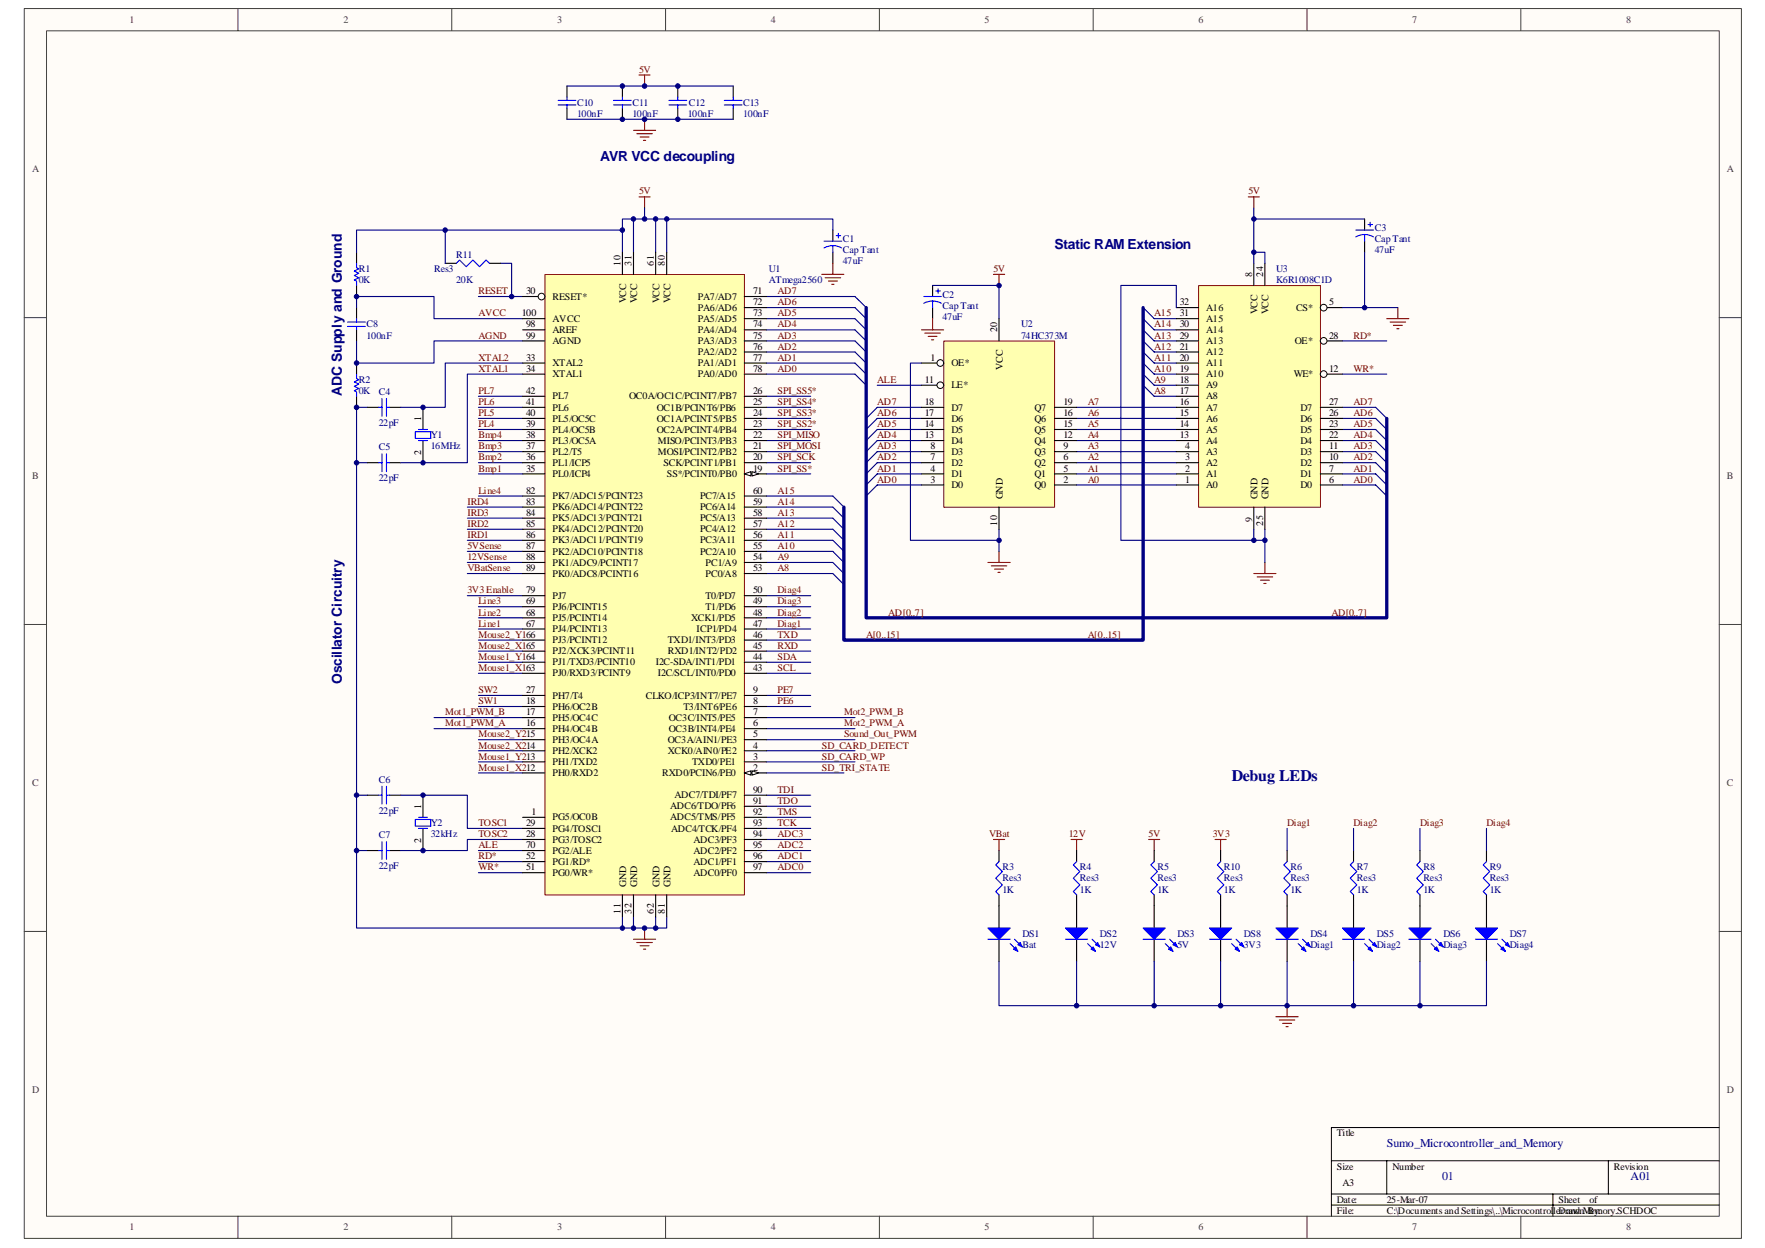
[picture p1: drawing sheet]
<svg xmlns="http://www.w3.org/2000/svg" width="297mm" height="210mm" viewBox="0 0 297 210" stroke-linecap="round" stroke-linejoin="round" font-family="sans-serif">
<path d="M4.1 1.5h289v206.9h-289z" fill="#fffcf8"/>
<path d="M4.1 1.4h289v207h-289z" fill="none" stroke="#404040" stroke-width=".17"/>
<path d="M7.8 5.2h281.5v199.4h-281.5z" fill="#fffcf8"/>
<g fill="none" stroke="#404040" stroke-width=".17">
<path d="M7.8 5.2h281.5v199.4h-281.5zM40 1.4v3.8M76 1.4v3.8M112 1.4v3.8M148 1.4v3.8M184 1.4v3.8M220 1.4v3.8M255.9 1.4v3.8M4.1 53.4h3.7M289.3 53.4h3.7M4.1 105.1h3.7M289.3 105.1h3.7"/>
<path d="M4.1 156.7h3.7M289.3 156.7h3.7M40 204.6v3.8M76 204.6v3.8M112 204.6v3.8M148 204.6v3.8M184 204.6v3.8M220 204.6v3.8M255.9 204.6v3.8"/>
</g>
<path d="M224.1 195.3h65.2M233.4 195.3v5.6M270.7 195.3v5.6M289.3 189.7h-65.2v14.9M224.1 200.9h65.2M224.1 202.8h65.2M261.3 200.9v3.7" fill="none" stroke="#000" stroke-width=".17"/>
<g fill="none" stroke="#000080" stroke-width=".19">
<path d="M129 49.9h14.9l1.9 1.9M129 51.8h14.9l1.9 1.8M129 53.6h14.9l1.9 1.9M129 55.5h14.9l1.9 1.9M129 57.4h14.9l1.9 1.8M129 59.2h14.9l1.9 1.9M192.4 51.8l1.8 1.8h3.8M192.4 53.6l1.8 1.9h3.8M192.4 55.5l1.8 1.9h3.8M192.4 57.4l1.8 1.8h3.8M192.4 59.2l1.8 1.9h3.8M129 61.1h14.9l1.9 1.8"/>
<path d="M129 62.9h14.9l1.9 1.9M147.6 64.8h7.5M155.1 68.5h-7.5l-1.8 1.9M155.1 70.4h-7.5l-1.8 1.9M155.1 72.3h-7.5l-1.8 1.8M155.1 74.1h-7.5l-1.8 1.9M155.1 76h-7.5l-1.8 1.9M155.1 77.9h-7.5l-1.8 1.8M155.1 79.7h-7.5l-1.8 1.9M181.2 68.5h16.8M181.2 70.4h16.8M181.2 72.3h16.8"/>
<path d="M181.2 74.1h16.8M181.2 76h16.8M181.2 77.9h16.8M181.2 79.7h16.8M192.4 61.1l1.8 1.8h3.8M192.4 62.9l1.8 1.9h3.8M192.4 64.8l1.8 1.9h3.8M225.9 62.9h7.5M225.9 68.5h5.6l1.9 1.9M225.9 70.4h5.6l1.9 1.9M225.9 72.3h5.6l1.9 1.8M225.9 74.1h5.6l1.9 1.9"/>
<path d="M225.9 76h5.6l1.9 1.9M225.9 77.9h5.6l1.9 1.8M225.9 79.7h5.6l1.9 1.9M129 83.5h11.2l1.8 1.8M129 85.3h11.2l1.8 1.9M129 87.2h11.2l1.8 1.8M129 89h11.2l1.8 1.9M129 90.9h11.2l1.8 1.9M129 92.8h11.2l1.8 1.8M129 94.6h11.2l1.8 1.9M129 96.5h11.2l1.8 1.9M155.1 81.6h-7.5l-1.8 1.9"/>
<path d="M168.1 89v3.8M181.2 81.6h16.8M212.9 89v5.6M225.9 81.6h5.6l1.9 1.9M80.5 146.8h7.5M80.5 143.1h7.5"/>
</g>
<path d="M145.8 51.8v52.1h87.6v-33.5M192.4 51.8v55.9h-50.4v-22.4" fill="none" stroke="#000080" stroke-width=".56"/>
<g fill="none" stroke="#800000" stroke-width=".19">
<path d="M107.5 33.1h1.9M108.5 33.1v1.9M210.1 33.1h1.8M211 33.1v1.9M167.2 46.2h1.9M168.1 46.2v1.8M166.3 94.6h3.7M166.8 95.2h2.6M167.4 95.8h1.5M168 96.3h.3M168.1 92.8v1.8M211 96.5h3.7"/>
<path d="M211.6 97.1h2.6M212.1 97.6h1.5M212.7 98.2h.4M212.9 94.6v1.9M106.6 158h3.7M107.2 158.6h2.6M107.7 159.1h1.5M108.3 159.7h.4M108.5 156.1v1.9"/>
</g>
<path d="M158.9 57.4h18.6v27.9h-18.6z" fill="#ffffb0"/>
<path d="M158.8 57.4h18.7v27.9h-18.7z" fill="none" stroke="#800000" stroke-width=".17"/>
<g fill="none" stroke="#000" stroke-width=".19">
<path d="M168.1 53.6v3.8M155.1 68.5h3.7M155.1 70.4h3.7M155.1 72.3h3.7M155.1 74.1h3.7M155.1 76h3.7M155.1 77.9h3.7M155.1 79.7h3.7M155.1 64.8h3.7M177.5 68.5h3.7M177.5 70.4h3.7M177.5 72.3h3.7"/>
<path d="M177.5 74.1h3.7M177.5 76h3.7M177.5 77.9h3.7M177.5 79.7h3.7M155.1 81.6h3.7M168.1 85.3v3.7M177.5 81.6h3.7"/>
</g>
<circle cx="158.3" cy="64.8" r=".56" fill="#fffcf8" stroke="#000" stroke-width=".17"/>
<path d="M155.1 61.1h3.7" fill="none" stroke="#000" stroke-width=".19"/>
<circle cx="158.3" cy="61.1" r=".56" fill="#fffcf8" stroke="#000" stroke-width=".17"/>
<g fill="none" stroke="#000080" stroke-width=".19">
<path d="M211 35v1.9h18.7M80.5 49.9h7.5M156.9 48h11.2v5.6M129 66.7h7.4M129 68.5h7.4M129 70.4h7.4M129 72.3h7.4M129 74.1h7.4M129 76h7.4M129 77.9h7.4M129 79.7h7.4M129 111.4h7.4"/>
<path d="M129 113.3h7.4M129 109.6h7.4M129 107.7h7.4M129 117h7.4M129 118.9h7.4M129 105.8h7.4M129 103.9h7.4M129 102.1h7.4M129 100.2h7.4M129 133.8h7.4M129 135.7h7.4M129 137.5h7.4"/>
<path d="M129 139.4h7.4M129 120.7h14.9M129 122.6h14.9M129 141.2h7.4M129 143.1h7.4M129 145h7.4M129 146.8h7.4"/>
</g>
<path d="M140.2 38.7v1.9M229.7 36.9v1.8M140.2 42.4v1.9M156.9 48v1.9M156.9 51.8v1.8M229.7 40.6v1.8" fill="none" stroke="#000" stroke-width=".19"/>
<g fill="none" stroke="#00f" stroke-width=".19">
<path d="M140.7 39.6h.8M141.1 39.3v.7M228.2 38.7h3M229.7 39.5l.7 .1 .7 .3M229.7 39.5l-.8 .1-.7 .3M229.7 39.5v1.1M230.2 37.8h.8M230.6 37.4v.7M138.7 40.6h3M140.2 41.3l.7 .1 .7 .3M140.2 41.3l-.8 .1-.7 .3M140.2 41.3v1.1"/>
<path d="M155.5 49.9h2.9M156.9 50.7h.8l.7 .3M156.9 50.7h-.7l-.7 .3M156.9 50.7v1.1M157.5 49h.8M157.9 48.6v.7"/>
</g>
<g fill="none" stroke="#800000" stroke-width=".19">
<path d="M138.3 46.2h3.7M138.9 46.7h2.6M139.4 47.3h1.5M140 47.8h.4M140.2 44.3v1.9M155.1 55.5h3.7M155.6 56h2.7M156.2 56.6h1.5M156.8 57.2h.3M156.9 53.6v1.9M233.4 53.6h3.7M234 54.2h2.6"/>
<path d="M234.5 54.7h1.5M235.1 55.3h.3M235.2 51.8v1.8"/>
</g>
<path d="M201.7 48.1h20.5v37.2h-20.5z" fill="#ffffb0"/>
<path d="M201.7 48h20.5v37.3h-20.5z" fill="none" stroke="#800000" stroke-width=".17"/>
<g fill="none" stroke="#000" stroke-width=".19">
<path d="M198 53.6h3.7M198 55.5h3.7M198 57.4h3.7M198 59.2h3.7M211 44.3v3.7M212.9 44.3v3.7M222.2 51.8h3.7M198 68.5h3.7M198 70.4h3.7M198 72.3h3.7M198 74.1h3.7M198 76h3.7"/>
<path d="M198 77.9h3.7M198 79.7h3.7M198 61.1h3.7M198 62.9h3.7M198 64.8h3.7M198 66.7h3.7M222.2 68.5h3.7M222.2 70.4h3.7M222.2 72.3h3.7M222.2 74.1h3.7M222.2 76h3.7M222.2 77.9h3.7"/>
<path d="M222.2 79.7h3.7M198 81.6h3.7M211 85.3v3.7M212.9 85.3v3.7M222.2 81.6h3.7"/>
</g>
<circle cx="222.8" cy="51.8" r=".56" fill="#fffcf8" stroke="#000" stroke-width=".17"/>
<path d="M222.2 62.9h3.7" fill="none" stroke="#000" stroke-width=".19"/>
<circle cx="222.8" cy="62.9" r=".56" fill="#fffcf8" stroke="#000" stroke-width=".17"/>
<path d="M222.2 57.4h3.7" fill="none" stroke="#000" stroke-width=".19"/>
<circle cx="222.8" cy="57.4" r=".56" fill="#fffcf8" stroke="#000" stroke-width=".17"/>
<g fill="none" stroke="#000" stroke-width=".19">
<path d="M95.4 14.5v1.8M95.4 18.2v1.9M104.8 14.5v1.8M104.8 18.2v1.9M114.1 14.5v1.8M114.1 18.2v1.9M123.4 14.5v1.8M123.4 18.2v1.9M60 42.4v1.9M60 48v1.9M60 51.8v1.8M60 55.5v1.9"/>
<path d="M74.9 44.3h1.9M82.4 44.3h1.8M198 51.8h3.7M60 61.1v1.8M60 66.7v1.8M61.9 68.5h1.8M61.9 77.9h1.8M65.6 68.5h1.9M65.6 77.9h1.9M71.2 68.5v3.8M71.2 74.1v3.8M61.9 133.8h1.8"/>
<path d="M65.6 133.8h1.9M71.2 133.8v3.7M71.2 139.4v3.7M61.9 143.1h1.8M65.6 143.1h1.9M168.1 143.1v1.9M168.1 150.6v5.5M168.1 158v3.8M181.2 143.1v1.9M181.2 150.6v5.5M181.2 158v3.8M194.2 143.1v1.9"/>
<path d="M194.2 150.6v5.5M194.2 158v3.8M205.4 143.1v1.9M205.4 150.6v5.5M205.4 158v3.8M216.6 143.1v1.9M216.6 150.6v5.5M216.6 158v3.8M227.8 143.1v1.9M227.8 150.6v5.5M227.8 158v3.8M239 143.1v1.9"/>
<path d="M239 150.6v5.5M239 158v3.8M250.2 143.1v1.9M250.2 150.6v5.5M250.2 158v3.8"/>
</g>
<g fill="none" stroke="#000080" stroke-width=".19">
<path d="M95.4 14.5h28M74.9 38.7v5.6M95.4 20.1h28M104.8 38.7h-44.8v3.7M106.6 36.9v5.5M108.5 35v1.9M110.3 36.9v5.5M112.2 36.9v5.5M140.2 38.7v-1.8h-35.4v5.5M211 36.9v7.4M60 51.8v-1.9h13v3.7h15M60 57.4v3.7h13v-3.7h15"/>
<path d="M84.2 44.3h1.9v5.6M198 51.8v-3.8h-9.4v42.9h24.3M211 42.4h1.9v1.9M225.9 57.4h7.5M225.9 51.8h3.8M229.7 42.4v9.4h5.5M60 77.9v55.9M61.9 68.5h-1.9v9.4h1.9M80.5 66.7h7.5M80.5 68.5h7.5M80.5 70.4h7.5M80.5 72.3h7.5"/>
<path d="M80.5 74.1h7.5M80.5 76h7.5M80.5 77.9h7.5M80.5 79.7h7.5M88 61.1h-13.1v7.4h-7.4M88 62.9h-9.3v15h-11.2M155.1 61.1h-1.9v29.8h14.9M78.7 96.5h9.3M78.7 94.6h9.3M78.7 92.8h9.3M78.7 90.9h9.3M78.7 89h9.3"/>
<path d="M78.7 87.2h9.3M78.7 85.3h9.3M80.5 83.5h7.5M211 89v1.9M78.7 100.2h9.3M80.5 102.1h7.5M80.5 103.9h7.5M80.5 105.8h7.5M80.5 107.7h7.5M80.5 109.6h7.5M80.5 111.4h7.5M80.5 113.3h7.5"/>
<path d="M80.5 117h7.5M80.5 118.9h7.5M61.9 133.8h-1.9v9.3h1.9M67.5 133.8h11.2v5.6h9.3M73 120.7h15M73 122.6h15M80.5 124.5h7.5M80.5 126.3h7.5M80.5 128.2h7.5M80.5 130h7.5M129 124.5h14.9M129 126.3h14.9"/>
<path d="M129 128.2h14.9M129 130h13M216.6 139.4v3.7M227.8 139.4v3.7M239 139.4v3.7M250.2 139.4v3.7M60 143.1v13h44.8M80.5 145h7.5M88 141.2h-9.3v1.9h-11.2M104.8 154.3v1.8h7.4v-1.8M106.6 154.3v1.8M110.3 154.3v1.8"/>
<path d="M168.1 161.8v7.4h82.1v-7.4M181.2 161.8v7.4M194.2 161.8v7.4M205.4 161.8v7.4M216.6 161.8v7.4M227.8 161.8v7.4M239 161.8v7.4"/>
</g>
<g fill="none" stroke="#00f" stroke-width=".19">
<path d="M93.9 16.9h3M93.9 17.7h3M95.4 16.3v.6M95.4 17.7v.5M103.2 16.9h3M103.2 17.7h3M104.8 16.3v.6M104.8 17.7v.5M112.6 16.9h3M112.6 17.7h3M114.1 16.3v.6M114.1 17.7v.5"/>
<path d="M121.9 16.9h3M121.9 17.7h3M123.4 16.3v.6M123.4 17.7v.5M58.5 54.9h3M58.5 54.2h3M60 44.3v.7l.4 .2-.8 .4 .8 .4-.8 .4 .8 .3-.8 .4 .4 .2v.7M60 53.6v.6M60 54.9v.6M76.8 44.3l.5-.5 1.2 1.1 1.1-1.1 1.1 1.1 1.1-1.1 .6 .5M60 62.9v.8l.4 .2-.8 .4 .8 .3-.8 .4 .8 .4-.8 .3 .4 .2v.8M63.7 68.5h.6"/>
<path d="M63.7 77.9h.6M64.3 67.1v2.9M64.3 76.4v3M65 67.1v2.9M65 76.4v3M65 68.5h.6M65 77.9h.6M69.9 72.6h2.6v1.2h-2.6zM70.4 74.1h1.5M70.4 72.3h1.5M63.7 133.8h.6M64.3 132.3v3"/>
<path d="M65 132.3v3M65 133.8h.6M69.9 137.9h2.6v1.1h-2.6zM70.4 139.4h1.5M70.4 137.5h1.5M63.7 143.1h.6M64.3 141.6v3M65 141.6v3M65 143.1h.6M166.3 158h3.7M168.1 145l-.5 .5 1.1 1.1-1.1 1.2 1.1 1.1-1.1 1.1 .5 .6M170 158.8l1.3 1.3"/>
<path d="M170.7 158l1.3 1.3M179.3 158h3.7M181.2 145l-.6 .5 1.1 1.1-1.1 1.2 1.1 1.1-1.1 1.1 .6 .6M183 158.8l1.4 1.3M183.8 158l1.3 1.3M192.4 158h3.7M194.2 145l-.5 .5 1.1 1.1-1.1 1.2 1.1 1.1-1.1 1.1 .5 .6M196.1 158.8l1.3 1.3M196.8 158l1.4 1.3M203.6 158h3.7M205.4 145l-.5 .5 1.1 1.1-1.1 1.2 1.1 1.1-1.1 1.1 .5 .6M207.3 158.8l1.3 1.3"/>
<path d="M208 158l1.3 1.3M214.7 158h3.8M216.6 145l-.6 .5 1.2 1.1-1.2 1.2 1.2 1.1-1.2 1.1 .6 .6M218.5 158.8l1.3 1.3M219.2 158l1.3 1.3M225.9 158h3.8M227.8 145l-.6 .5 1.1 1.1-1.1 1.2 1.1 1.1-1.1 1.1 .6 .6M229.7 158.8l1.3 1.3M230.4 158l1.3 1.3M237.1 158h3.8M239 145l-.6 .5 1.1 1.1-1.1 1.2 1.1 1.1-1.1 1.1 .6 .6M240.9 158.8l1.2 1.3"/>
<path d="M241.6 158l1.3 1.3M248.3 158h3.7M250.2 145l-.6 .5 1.1 1.1-1.1 1.2 1.1 1.1-1.1 1.1 .6 .6M252 158.8l1.3 1.3M252.8 158l1.3 1.3"/>
</g>
<g fill="#00f" stroke="#00f" stroke-width=".19">
<path d="M166.3 156.1h3.7l-1.9 1.9z"/>
<path d="M170.9 159.3l.4 .8-.7-.4z"/>
<path d="M171.7 158.6l.3 .7-.7-.3z"/>
<path d="M179.3 156.1h3.7l-1.8 1.9z"/>
<path d="M184 159.3l.4 .8-.8-.4z"/>
<path d="M184.7 158.6l.4 .7-.7-.3z"/>
<path d="M192.4 156.1h3.7l-1.9 1.9z"/>
<path d="M196.7 159.7l.3-.4 .4 .8z"/>
<path d="M197.8 158.6l.4 .7-.8-.3z"/>
<path d="M214.7 156.1h3.8l-1.9 1.9z"/>
<path d="M219 159.7l.4-.4 .4 .8z"/>
<path d="M219.8 159l.4-.4 .3 .7z"/>
<path d="M225.9 156.1h3.8l-1.9 1.9z"/>
<path d="M230.6 159.3l.4 .8-.8-.4z"/>
<path d="M231.3 158.6l.4 .7-.7-.3z"/>
<path d="M237.1 156.1h3.8l-1.9 1.9z"/>
<path d="M241.8 159.3l.3 .8-.7-.4z"/>
<path d="M242.1 159l.4-.4 .4 .7z"/>
<path d="M248.3 156.1h3.7l-1.8 1.9z"/>
<path d="M253 159.3l.3 .8-.7-.4z"/>
<path d="M253.7 158.6l.4 .7-.8-.3z"/>
<path d="M203.6 156.1h3.7l-1.9 1.9z"/>
<path d="M208.2 159.3l.4 .8-.7-.4z"/>
<path d="M209 158.6l.3 .7-.7-.3z"/>
</g>
<g fill="none" stroke="#800000" stroke-width=".19">
<path d="M107.5 12.6h1.9M108.5 12.6v1.9M106.6 21.9h3.7M107.2 22.5h2.6M107.7 23.1h1.5M108.3 23.6h.4M108.5 20.1v1.8M167.2 141.2h1.9M168.1 141.2v1.9M180.3 141.2h1.8M181.2 141.2v1.9M193.3 141.2h1.9"/>
<path d="M194.2 141.2v1.9M204.5 141.2h1.9M205.4 141.2v1.9M214.7 171.1h3.8M215.3 171.6h2.6M215.9 172.2h1.5M216.4 172.7h.4M216.6 169.2v1.9"/>
</g>
<path d="M91.7 46.2h33.6v104.4h-33.6z" fill="#ffffb0"/>
<path d="M91.7 46.2h33.6v104.4h-33.6z" fill="none" stroke="#800000" stroke-width=".17"/>
<path d="M125.3 79.7h3.7M88 139.4h3.7M88 137.5h3.7M88 146.8h3.7M88 145h3.7M88 143.1h3.7M88 141.2h3.7" fill="none" stroke="#000" stroke-width=".19"/>
<g fill="#fffcf8" stroke="#000" stroke-width=".17">
<path d="M125.3 79.7l1.1-.3v.7z"/>
<path d="M126.6 79.4l1.1 .3-1.1 .4z"/>
</g>
<path d="M88 49.9h3.7M125.3 77.9h3.7M125.3 76h3.7M125.3 74.1h3.7M125.3 72.3h3.7M125.3 70.4h3.7M125.3 68.5h3.7M125.3 66.7h3.7" fill="none" stroke="#000" stroke-width=".19"/>
<circle cx="91.1" cy="49.9" r=".56" fill="#fffcf8" stroke="#000" stroke-width=".17"/>
<g fill="none" stroke="#000" stroke-width=".19">
<path d="M88 53.6h3.7M88 55.5h3.7M88 57.4h3.7M104.8 42.4v3.8M106.6 42.4v3.8M110.3 42.4v3.8M112.2 42.4v3.8M125.3 49.9h3.7M125.3 51.8h3.7M125.3 53.6h3.7M125.3 55.5h3.7M125.3 57.4h3.7"/>
<path d="M125.3 59.2h3.7M88 61.1h3.7M88 62.9h3.7M125.3 61.1h3.7M125.3 62.9h3.7M125.3 96.5h3.7M125.3 94.6h3.7M125.3 92.8h3.7M125.3 90.9h3.7M125.3 89h3.7M125.3 87.2h3.7M125.3 85.3h3.7"/>
<path d="M125.3 83.5h3.7M125.3 113.3h3.7M125.3 111.4h3.7M125.3 109.6h3.7M125.3 107.7h3.7M125.3 105.8h3.7M125.3 103.9h3.7M125.3 102.1h3.7M125.3 100.2h3.7M125.3 130h3.7M104.8 150.6v3.7M106.6 150.6v3.7"/>
<path d="M110.3 150.6v3.7M112.2 150.6v3.7"/>
</g>
<g fill="#fffcf8" stroke="#000" stroke-width=".17">
<path d="M125.3 130l1.1-.3v.7z"/>
<path d="M126.6 129.7l1.1 .3-1.1 .4z"/>
</g>
<g fill="none" stroke="#000" stroke-width=".19">
<path d="M88 79.7h3.7M88 77.9h3.7M88 76h3.7M88 74.1h3.7M88 72.3h3.7M88 70.4h3.7M88 68.5h3.7M88 66.7h3.7M88 96.5h3.7M88 94.6h3.7M88 92.8h3.7M88 90.9h3.7"/>
<path d="M88 89h3.7M88 87.2h3.7M88 85.3h3.7M88 83.5h3.7M88 118.9h3.7M88 117h3.7M88 113.3h3.7M88 111.4h3.7M88 109.6h3.7M88 107.7h3.7M88 105.8h3.7M88 103.9h3.7"/>
<path d="M88 102.1h3.7M88 100.2h3.7M125.3 118.9h3.7M125.3 117h3.7M88 128.2h3.7M88 126.3h3.7M88 124.5h3.7M88 122.6h3.7M88 120.7h3.7M88 130h3.7M125.3 128.2h3.7M125.3 126.3h3.7"/>
<path d="M125.3 124.5h3.7M125.3 122.6h3.7M125.3 120.7h3.7M125.3 139.4h3.7M125.3 137.5h3.7M125.3 135.7h3.7M125.3 133.8h3.7M125.3 146.8h3.7M125.3 145h3.7M125.3 143.1h3.7M125.3 141.2h3.7"/>
</g>
<g fill="#000080" stroke="#000080" stroke-width=".17">
<circle cx="60" cy="143.1" r=".38"/>
<circle cx="60" cy="133.8" r=".38"/>
<circle cx="60" cy="77.9" r=".38"/>
<circle cx="60" cy="68.5" r=".38"/>
<circle cx="60" cy="61.1" r=".38"/>
<circle cx="60" cy="49.9" r=".38"/>
<circle cx="71.2" cy="143.1" r=".38"/>
<circle cx="71.2" cy="133.8" r=".37"/>
<circle cx="71.2" cy="77.9" r=".37"/>
<circle cx="71.2" cy="68.5" r=".38"/>
<circle cx="74.9" cy="38.7" r=".37"/>
<circle cx="86.1" cy="49.9" r=".38"/>
<circle cx="104.7" cy="156.2" r=".37"/>
<circle cx="104.7" cy="38.7" r=".37"/>
<circle cx="104.7" cy="20.1" r=".37"/>
<circle cx="104.7" cy="14.5" r=".37"/>
<circle cx="106.6" cy="156.2" r=".37"/>
<circle cx="106.6" cy="36.8" r=".37"/>
<circle cx="108.5" cy="156.2" r=".38"/>
<circle cx="108.5" cy="36.8" r=".38"/>
<circle cx="108.5" cy="20.1" r=".38"/>
<circle cx="108.5" cy="14.5" r=".38"/>
<circle cx="110.3" cy="156.2" r=".38"/>
<circle cx="110.3" cy="36.8" r=".38"/>
<circle cx="112.2" cy="36.8" r=".38"/>
<circle cx="114.1" cy="20.1" r=".38"/>
<circle cx="114.1" cy="14.5" r=".38"/>
<circle cx="168.1" cy="90.9" r=".38"/>
<circle cx="168.1" cy="48" r=".37"/>
<circle cx="181.2" cy="169.2" r=".38"/>
<circle cx="194.2" cy="169.2" r=".37"/>
<circle cx="205.4" cy="169.2" r=".38"/>
<circle cx="211" cy="90.9" r=".38"/>
<circle cx="211" cy="42.4" r=".38"/>
<circle cx="211" cy="36.8" r=".37"/>
<circle cx="212.9" cy="90.9" r=".38"/>
<circle cx="216.6" cy="169.2" r=".37"/>
<circle cx="227.8" cy="169.2" r=".38"/>
<circle cx="229.7" cy="51.8" r=".38"/>
<circle cx="239" cy="169.2" r=".38"/>
</g>
<text font-size="2.7" fill="#000080" x="207.3" y="131.4">Debug LEDs</text>
<g font-size="2.3" fill="#000080">
<text x="101" y="27">AVR VCC decoupling</text>
<text x="177.5" y="41.9">Static RAM Extension</text>
<text x="57.5" y="66.7" transform="rotate(-90 57.5 66.7)">ADC Supply and Ground</text>
<text x="57.5" y="115.1" transform="rotate(-90 57.5 115.1)">Oscillator Circuitry</text>
</g>
<g font-size="2" fill="#000080">
<text x="233.4" y="193">Sumo_Microcontroller_and_Memory</text>
<text x="242.7" y="198.6">01</text>
<text x="274.4" y="198.6">A01</text>
</g>
<g font-size="1.7" fill="#404040">
<text x="21.8" y="3.8">1</text>
<text x="57.8" y="3.8">2</text>
<text x="93.8" y="3.8">3</text>
<text x="129.7" y="3.8">4</text>
<text x="165.7" y="3.8">5</text>
<text x="201.7" y="3.8">6</text>
<text x="237.7" y="3.8">7</text>
<text x="273.7" y="3.8">8</text>
<text x="5.4" y="29">A</text>
<text x="290.6" y="29">A</text>
<text x="5.4" y="80.6">B</text>
<text x="290.6" y="80.6">B</text>
<text x="5.4" y="132.3">C</text>
<text x="290.6" y="132.3">C</text>
<text x="5.4" y="183.9">D</text>
<text x="290.6" y="183.9">D</text>
<text x="21.8" y="207">1</text>
<text x="57.8" y="207">2</text>
<text x="93.8" y="207">3</text>
<text x="129.7" y="207">4</text>
<text x="165.7" y="207">5</text>
<text x="201.7" y="207">6</text>
<text x="237.7" y="207">7</text>
<text x="273.7" y="207">8</text>
</g>
<g font-size="1.7" fill="#000080">
<text x="97.1" y="17.8">C10</text>
<text x="106.4" y="17.8">C11</text>
<text x="115.9" y="17.8">C12</text>
<text x="125.1" y="17.8">C13</text>
<text x="97.1" y="19.7">100nF</text>
<text x="106.4" y="19.7">100nF</text>
<text x="115.8" y="19.7">100nF</text>
<text x="125.1" y="19.7">100nF</text>
<text x="141.9" y="40.7">C1</text>
<text x="231.3" y="38.9">C3</text>
<text x="231.3" y="40.7">Cap Tant</text>
<text x="60.4" y="45.8">R1</text>
<text x="60.4" y="47.6">0K</text>
<text x="73.1" y="45.8">Res3</text>
<text x="76.8" y="47.6">20K</text>
<text x="76.8" y="43.3">R11</text>
<text x="129.4" y="45.8">U1</text>
<text x="129.4" y="47.6">ATmega2560</text>
<text x="141.9" y="44.5">47uF</text>
<text x="141.9" y="42.6">Cap Tant</text>
<text x="214.8" y="45.8">U3</text>
<text x="214.8" y="47.6">K6R1008C1D</text>
<text x="231.3" y="42.6">47uF</text>
<text x="158.6" y="53.8">47uF</text>
<text x="158.6" y="50.1">C2</text>
<text x="158.6" y="51.9">Cap Tant</text>
<text x="61.7" y="55.1">C8</text>
<text x="61.7" y="57">100nF</text>
<text x="171.9" y="55.1">U2</text>
<text x="171.9" y="57">74HC373M</text>
<text x="60.4" y="64.4">R2</text>
<text x="60.4" y="66.3">0K</text>
<text x="63.8" y="66.5">C4</text>
<text x="63.8" y="71.7">22pF</text>
<text x="63.8" y="75.8">C5</text>
<text x="72.5" y="73.7">Y1</text>
<text x="72.5" y="75.6">16MHz</text>
<text x="63.8" y="81">22pF</text>
<text x="63.8" y="131.7">C6</text>
<text x="63.8" y="136.9">22pF</text>
<text x="63.8" y="141">C7</text>
<text x="72.5" y="139">Y2</text>
<text x="72.5" y="140.8">32kHz</text>
<text x="63.8" y="146.3">22pF</text>
<text x="168.7" y="146.5">R3</text>
<text x="168.7" y="148.3">Res3</text>
<text x="181.8" y="146.5">R4</text>
<text x="181.8" y="148.3">Res3</text>
<text x="194.8" y="146.5">R5</text>
<text x="194.8" y="148.3">Res3</text>
<text x="206" y="146.5">R10</text>
<text x="206" y="148.3">Res3</text>
<text x="217.2" y="146.5">R6</text>
<text x="217.2" y="148.3">Res3</text>
<text x="228.4" y="146.5">R7</text>
<text x="228.4" y="148.3">Res3</text>
<text x="239.5" y="146.5">R8</text>
<text x="239.5" y="148.3">Res3</text>
<text x="250.7" y="146.5">R9</text>
<text x="250.7" y="148.3">Res3</text>
<text x="168.7" y="150.2">1K</text>
<text x="181.8" y="150.2">1K</text>
<text x="194.8" y="150.2">1K</text>
<text x="206" y="150.2">1K</text>
<text x="217.2" y="150.2">1K</text>
<text x="228.4" y="150.2">1K</text>
<text x="239.5" y="150.2">1K</text>
<text x="250.7" y="150.2">1K</text>
<text x="172.1" y="157.6">DS1</text>
<text x="172.1" y="159.5">Bat</text>
<text x="185.1" y="157.6">DS2</text>
<text x="185.1" y="159.5">12V</text>
<text x="198.2" y="157.6">DS3</text>
<text x="198.2" y="159.5">5V</text>
<text x="209.4" y="157.6">DS8</text>
<text x="209.4" y="159.5">3V3</text>
<text x="220.5" y="157.6">DS4</text>
<text x="220.5" y="159.5">Diag1</text>
<text x="231.7" y="157.6">DS5</text>
<text x="231.7" y="159.5">Diag2</text>
<text x="242.9" y="157.6">DS6</text>
<text x="242.9" y="159.5">Diag3</text>
<text x="254.1" y="157.6">DS7</text>
<text x="254.1" y="159.5">Diag4</text>
</g>
<g font-size="1.7" fill="#800000">
<text x="107.5" y="12.2">5V</text>
<text x="107.5" y="32.7">5V</text>
<text x="210.1" y="32.7">5V</text>
<text x="167.2" y="45.8">5V</text>
<text x="80.5" y="53.2">AVCC</text>
<text x="80.5" y="49.5">RESET</text>
<text x="130.8" y="49.5">AD7</text>
<text x="130.8" y="51.4">AD6</text>
<text x="130.8" y="53.2">AD5</text>
<text x="194.2" y="53.2">A15</text>
<text x="80.5" y="57">AGND</text>
<text x="130.8" y="55.1">AD4</text>
<text x="130.8" y="57">AD3</text>
<text x="130.8" y="58.8">AD2</text>
<text x="194.2" y="55.1">A14</text>
<text x="194.2" y="57">A13</text>
<text x="194.2" y="58.8">A12</text>
<text x="227.8" y="57">RD*</text>
<text x="80.5" y="60.7">XTAL2</text>
<text x="80.5" y="62.5">XTAL1</text>
<text x="130.8" y="60.7">AD1</text>
<text x="130.8" y="62.5">AD0</text>
<text x="147.6" y="64.4">ALE</text>
<text x="194.2" y="60.7">A11</text>
<text x="194.2" y="62.5">A10</text>
<text x="194.2" y="64.4">A9</text>
<text x="227.8" y="62.5">WR*</text>
<text x="80.5" y="66.3">PL7</text>
<text x="80.5" y="68.1">PL6</text>
<text x="80.5" y="70">PL5</text>
<text x="80.5" y="71.9">PL4</text>
<text x="130.8" y="66.3">SPI_SS5*</text>
<text x="130.8" y="68.1">SPI_SS4*</text>
<text x="130.8" y="70">SPI_SS3*</text>
<text x="130.8" y="71.9">SPI_SS2*</text>
<text x="147.6" y="68.1">AD7</text>
<text x="147.6" y="70">AD6</text>
<text x="147.6" y="71.9">AD5</text>
<text x="183.1" y="68.1">A7</text>
<text x="183.1" y="70">A6</text>
<text x="183.1" y="71.9">A5</text>
<text x="194.2" y="66.3">A8</text>
<text x="227.8" y="68.1">AD7</text>
<text x="227.8" y="70">AD6</text>
<text x="227.8" y="71.9">AD5</text>
<text x="80.5" y="77.5">Bmp2</text>
<text x="80.5" y="75.6">Bmp3</text>
<text x="80.5" y="73.7">Bmp4</text>
<text x="130.8" y="73.7">SPI_MISO</text>
<text x="130.8" y="75.6">SPI_MOSI</text>
<text x="130.8" y="77.5">SPI_SCK</text>
<text x="147.6" y="73.7">AD4</text>
<text x="147.6" y="75.6">AD3</text>
<text x="147.6" y="77.5">AD2</text>
<text x="183.1" y="73.7">A4</text>
<text x="183.1" y="75.6">A3</text>
<text x="183.1" y="77.5">A2</text>
<text x="227.8" y="73.7">AD4</text>
<text x="227.8" y="75.6">AD3</text>
<text x="227.8" y="77.5">AD2</text>
<text x="80.5" y="83.1">Line4</text>
<text x="80.5" y="79.3">Bmp1</text>
<text x="130.8" y="79.3">SPI_SS*</text>
<text x="130.8" y="83.1">A15</text>
<text x="147.6" y="79.3">AD1</text>
<text x="147.6" y="81.2">AD0</text>
<text x="183.1" y="79.3">A1</text>
<text x="183.1" y="81.2">A0</text>
<text x="227.8" y="79.3">AD1</text>
<text x="227.8" y="81.2">AD0</text>
<text x="78.7" y="88.6">IRD2</text>
<text x="78.7" y="86.8">IRD3</text>
<text x="78.7" y="84.9">IRD4</text>
<text x="130.8" y="84.9">A14</text>
<text x="130.8" y="86.8">A13</text>
<text x="130.8" y="88.6">A12</text>
<text x="78.7" y="94.3">12VSense</text>
<text x="78.7" y="92.4">5VSense</text>
<text x="78.7" y="90.5">IRD1</text>
<text x="130.8" y="90.5">A11</text>
<text x="130.8" y="92.4">A10</text>
<text x="130.8" y="94.3">A9</text>
<text x="78.7" y="96.1">VBatSense</text>
<text x="78.7" y="99.8">3V3 Enable</text>
<text x="80.5" y="101.7">Line3</text>
<text x="130.8" y="99.8">Diag4</text>
<text x="130.8" y="101.7">Diag3</text>
<text x="130.8" y="96.1">A8</text>
<text x="80.5" y="107.3">Mouse2_Y166</text>
<text x="80.5" y="105.4">Line1</text>
<text x="80.5" y="103.6">Line2</text>
<text x="130.8" y="107.3">TXD</text>
<text x="130.8" y="103.6">Diag2</text>
<text x="130.8" y="105.4">Diag1</text>
<text x="145.8" y="107.3">A[0..15]</text>
<text x="149.5" y="103.6">AD[0..7]</text>
<text x="183.1" y="107.3">A[0..15]</text>
<text x="224.1" y="103.6">AD[0..7]</text>
<text x="80.5" y="112.9">Mouse1_X163</text>
<text x="80.5" y="109.2">Mouse2_X165</text>
<text x="80.5" y="111">Mouse1_Y164</text>
<text x="130.8" y="111">SDA</text>
<text x="130.8" y="112.9">SCL</text>
<text x="130.8" y="109.2">RXD</text>
<text x="80.5" y="118.5">SW1</text>
<text x="80.5" y="116.6">SW2</text>
<text x="130.8" y="116.6">PE7</text>
<text x="130.8" y="118.5">PE6</text>
<text x="74.9" y="120.4">Mot1_PWM_B</text>
<text x="74.9" y="122.2">Mot1_PWM_A</text>
<text x="80.5" y="125.9">Mouse2_X214</text>
<text x="80.5" y="124.1">Mouse2_Y215</text>
<text x="138.3" y="125.9">SD_CARD_DETECT</text>
<text x="142" y="122.2">Mot2_PWM_A</text>
<text x="142" y="120.4">Mot2_PWM_B</text>
<text x="142" y="124.1">Sound_Out_PWM</text>
<text x="80.5" y="129.7">Mouse1_X212</text>
<text x="80.5" y="127.8">Mouse1_Y213</text>
<text x="138.3" y="127.8">SD_CARD_WP</text>
<text x="138.3" y="129.7">SD_TRI_STATE</text>
<text x="130.8" y="133.4">TDI</text>
<text x="130.8" y="135.3">TDO</text>
<text x="130.8" y="137.1">TMS</text>
<text x="80.5" y="142.7">ALE</text>
<text x="80.5" y="139">TOSC1</text>
<text x="80.5" y="140.8">TOSC2</text>
<text x="130.8" y="139">TCK</text>
<text x="130.8" y="140.8">ADC3</text>
<text x="130.8" y="142.7">ADC2</text>
<text x="166.5" y="140.8">VBat</text>
<text x="179.9" y="140.8">12V</text>
<text x="193.3" y="140.8">5V</text>
<text x="204.1" y="140.8">3V3</text>
<text x="216.6" y="139">Diag1</text>
<text x="227.8" y="139">Diag2</text>
<text x="239" y="139">Diag3</text>
<text x="250.2" y="139">Diag4</text>
<text x="80.5" y="146.5">WR*</text>
<text x="80.5" y="144.6">RD*</text>
<text x="130.8" y="144.6">ADC1</text>
<text x="130.8" y="146.5">ADC0</text>
</g>
<g font-size="1.7">
<text x="104.4" y="44.7" transform="rotate(-90 104.4 44.7)">10</text>
<text x="106.3" y="44.7" transform="rotate(-90 106.3 44.7)">31</text>
<text x="110" y="44.7" transform="rotate(-90 110 44.7)">61</text>
<text x="111.9" y="44.7" transform="rotate(-90 111.9 44.7)">80</text>
<text x="210.7" y="46.5" transform="rotate(-90 210.7 46.5)">8</text>
<text x="212.6" y="46.5" transform="rotate(-90 212.6 46.5)">24</text>
<text x="87.8" y="53.2">100</text>
<text x="88.5" y="49.5">30</text>
<text x="93" y="50.4">RESET*</text>
<text x="105.4" y="51" transform="rotate(-90 105.4 51)">VCC</text>
<text x="107.2" y="51" transform="rotate(-90 107.2 51)">VCC</text>
<text x="111" y="51" transform="rotate(-90 111 51)">VCC</text>
<text x="112.8" y="51" transform="rotate(-90 112.8 51)">VCC</text>
<text x="117.4" y="50.4">PA7/AD7</text>
<text x="117.4" y="52.3">PA6/AD6</text>
<text x="126.8" y="49.5">71</text>
<text x="126.8" y="51.4">72</text>
<text x="126.8" y="53.2">73</text>
<text x="198.5" y="53.2">31</text>
<text x="198.5" y="51.4">32</text>
<text x="203" y="52.3">A16</text>
<text x="211.6" y="52.9" transform="rotate(-90 211.6 52.9)">VCC</text>
<text x="213.5" y="52.9" transform="rotate(-90 213.5 52.9)">VCC</text>
<text x="218.1" y="52.3">CS*</text>
<text x="223.7" y="51.4">5</text>
<text x="88.5" y="55.1">98</text>
<text x="88.5" y="57">99</text>
<text x="93" y="56">AREF</text>
<text x="93" y="57.9">AGND</text>
<text x="93" y="54.2">AVCC</text>
<text x="117.4" y="54.2">PA5/AD5</text>
<text x="117.4" y="56">PA4/AD4</text>
<text x="117.4" y="57.9">PA3/AD3</text>
<text x="117.4" y="59.8">PA2/AD2</text>
<text x="126.8" y="55.1">74</text>
<text x="126.8" y="57">75</text>
<text x="126.8" y="58.8">76</text>
<text x="167.8" y="55.9" transform="rotate(-90 167.8 55.9)">20</text>
<text x="198.5" y="55.1">30</text>
<text x="198.5" y="57">29</text>
<text x="198.5" y="58.8">21</text>
<text x="203" y="54.2">A15</text>
<text x="203" y="56">A14</text>
<text x="203" y="57.9">A13</text>
<text x="203" y="59.8">A12</text>
<text x="217.9" y="57.9">OE*</text>
<text x="223.7" y="57">28</text>
<text x="88.5" y="60.7">33</text>
<text x="88.5" y="62.5">34</text>
<text x="93" y="61.6">XTAL2</text>
<text x="93" y="63.5">XTAL1</text>
<text x="117.4" y="61.6">PA1/AD1</text>
<text x="117.4" y="63.5">PA0/AD0</text>
<text x="126.8" y="60.7">77</text>
<text x="126.8" y="62.5">78</text>
<text x="155.7" y="64.4">11</text>
<text x="156.6" y="60.7">1</text>
<text x="160.1" y="65.3">LE*</text>
<text x="160.1" y="61.6">OE*</text>
<text x="168.8" y="62.2" transform="rotate(-90 168.8 62.2)">VCC</text>
<text x="198.5" y="60.7">20</text>
<text x="198.5" y="62.5">19</text>
<text x="198.5" y="64.4">18</text>
<text x="203" y="61.6">A11</text>
<text x="203" y="63.5">A10</text>
<text x="203" y="65.3">A9</text>
<text x="217.7" y="63.5">WE*</text>
<text x="223.7" y="62.5">12</text>
<text x="70.9" y="70.8" transform="rotate(-90 70.9 70.8)">1</text>
<text x="88.5" y="71.9">39</text>
<text x="88.5" y="70">40</text>
<text x="88.5" y="68.1">41</text>
<text x="88.5" y="66.3">42</text>
<text x="93" y="71">PL5/OC5C</text>
<text x="93" y="69.1">PL6</text>
<text x="93" y="67.2">PL7</text>
<text x="105.9" y="67.2">OC0A/OC1C/PCINT7/PB7</text>
<text x="110.5" y="71">OC1A/PCINT5/PB5</text>
<text x="110.5" y="69.1">OC1B/PCINT6/PB6</text>
<text x="126.8" y="71.9">23</text>
<text x="126.8" y="70">24</text>
<text x="126.8" y="68.1">25</text>
<text x="126.8" y="66.3">26</text>
<text x="155.7" y="68.1">18</text>
<text x="155.7" y="70">17</text>
<text x="155.7" y="71.9">14</text>
<text x="160.1" y="69.1">D7</text>
<text x="160.1" y="71">D6</text>
<text x="174.1" y="69.1">Q7</text>
<text x="174.1" y="71">Q6</text>
<text x="179" y="68.1">19</text>
<text x="179" y="70">16</text>
<text x="179" y="71.9">15</text>
<text x="198.5" y="66.3">17</text>
<text x="198.5" y="68.1">16</text>
<text x="198.5" y="70">15</text>
<text x="198.5" y="71.9">14</text>
<text x="203" y="67.2">A8</text>
<text x="203" y="69.1">A7</text>
<text x="203" y="71">A6</text>
<text x="218.9" y="69.1">D7</text>
<text x="218.9" y="71">D6</text>
<text x="223.7" y="68.1">27</text>
<text x="223.7" y="70">26</text>
<text x="223.7" y="71.9">23</text>
<text x="70.9" y="76.6" transform="rotate(-90 70.9 76.6)">2</text>
<text x="88.5" y="77.5">36</text>
<text x="88.5" y="75.6">37</text>
<text x="88.5" y="73.7">38</text>
<text x="93" y="76.5">PL2/T5</text>
<text x="93" y="74.7">PL3/OC5A</text>
<text x="93" y="72.8">PL4/OC5B</text>
<text x="110.5" y="72.8">OC2A/PCINT4/PB4</text>
<text x="110.7" y="76.5">MOSI/PCINT2/PB2</text>
<text x="110.7" y="74.7">MISO/PCINT3/PB3</text>
<text x="126.8" y="75.6">21</text>
<text x="126.8" y="73.7">22</text>
<text x="126.8" y="77.5">20</text>
<text x="155.7" y="73.7">13</text>
<text x="156.6" y="75.6">8</text>
<text x="156.6" y="77.5">7</text>
<text x="160.1" y="72.8">D5</text>
<text x="160.1" y="74.7">D4</text>
<text x="160.1" y="76.5">D3</text>
<text x="174.1" y="72.8">Q5</text>
<text x="174.1" y="74.7">Q4</text>
<text x="174.1" y="76.5">Q3</text>
<text x="179" y="73.7">12</text>
<text x="179" y="75.6">9</text>
<text x="179" y="77.5">6</text>
<text x="198.5" y="73.7">13</text>
<text x="199.5" y="75.6">4</text>
<text x="199.5" y="77.5">3</text>
<text x="203" y="72.8">A5</text>
<text x="203" y="74.7">A4</text>
<text x="203" y="76.5">A3</text>
<text x="218.9" y="72.8">D5</text>
<text x="218.9" y="74.7">D4</text>
<text x="218.9" y="76.5">D3</text>
<text x="223.7" y="73.7">22</text>
<text x="223.7" y="75.6">11</text>
<text x="223.7" y="77.5">10</text>
<text x="88.5" y="83.1">82</text>
<text x="88.5" y="79.3">35</text>
<text x="93" y="84">PK7/ADC15/PCINT23</text>
<text x="93" y="80.3">PL0/ICP4</text>
<text x="93" y="78.4">PL1/ICP5</text>
<text x="111.7" y="78.4">SCK/PCINT1/PB1</text>
<text x="112.2" y="80.3">SS*/PCINT0/PB0</text>
<text x="117.8" y="84">PC7/A15</text>
<text x="126.8" y="79.3">19</text>
<text x="126.8" y="83.1">60</text>
<text x="156.6" y="79.3">4</text>
<text x="156.6" y="81.2">3</text>
<text x="160.1" y="78.4">D2</text>
<text x="160.1" y="80.3">D1</text>
<text x="160.1" y="82.1">D0</text>
<text x="174.1" y="78.4">Q2</text>
<text x="174.1" y="80.3">Q1</text>
<text x="174.1" y="82.1">Q0</text>
<text x="179" y="79.3">5</text>
<text x="179" y="81.2">2</text>
<text x="199.5" y="79.3">2</text>
<text x="199.5" y="81.2">1</text>
<text x="203" y="78.4">A2</text>
<text x="203" y="80.3">A1</text>
<text x="203" y="82.1">A0</text>
<text x="218.9" y="78.4">D2</text>
<text x="218.9" y="80.3">D1</text>
<text x="218.9" y="82.1">D0</text>
<text x="223.7" y="79.3">7</text>
<text x="223.7" y="81.2">6</text>
<text x="88.5" y="88.6">85</text>
<text x="88.5" y="86.8">84</text>
<text x="88.5" y="84.9">83</text>
<text x="93" y="89.6">PK4/ADC12/PCINT20</text>
<text x="93" y="87.7">PK5/ADC13/PCINT21</text>
<text x="93" y="85.9">PK6/ADC14/PCINT22</text>
<text x="117.8" y="89.6">PC4/A12</text>
<text x="117.8" y="87.7">PC5/A13</text>
<text x="117.8" y="85.9">PC6/A14</text>
<text x="126.8" y="88.6">57</text>
<text x="126.8" y="86.8">58</text>
<text x="126.8" y="84.9">59</text>
<text x="167.8" y="88.5" transform="rotate(-90 167.8 88.5)">10</text>
<text x="168.8" y="84" transform="rotate(-90 168.8 84)">GND</text>
<text x="210.7" y="87.8" transform="rotate(-90 210.7 87.8)">9</text>
<text x="211.6" y="84" transform="rotate(-90 211.6 84)">GND</text>
<text x="212.6" y="88.5" transform="rotate(-90 212.6 88.5)">25</text>
<text x="213.5" y="84" transform="rotate(-90 213.5 84)">GND</text>
<text x="88.5" y="94.3">88</text>
<text x="88.5" y="92.4">87</text>
<text x="88.5" y="90.5">86</text>
<text x="93" y="95.2">PK1/ADC9/PCINT17</text>
<text x="93" y="93.3">PK2/ADC10/PCINT18</text>
<text x="93" y="91.4">PK3/ADC11/PCINT19</text>
<text x="117.8" y="93.3">PC2/A10</text>
<text x="117.8" y="91.4">PC3/A11</text>
<text x="118.7" y="95.2">PC1/A9</text>
<text x="126.8" y="92.4">55</text>
<text x="126.8" y="90.5">56</text>
<text x="126.8" y="94.3">54</text>
<text x="88.5" y="101.7">69</text>
<text x="88.5" y="99.8">79</text>
<text x="88.5" y="96.1">89</text>
<text x="93" y="100.8">PJ7</text>
<text x="93" y="97">PK0/ADC8/PCINT16</text>
<text x="118.7" y="100.8">T0/PD7</text>
<text x="118.7" y="97">PC0/A8</text>
<text x="126.8" y="101.7">49</text>
<text x="126.8" y="99.8">50</text>
<text x="126.8" y="96.1">53</text>
<text x="88.5" y="105.4">67</text>
<text x="88.5" y="103.6">68</text>
<text x="93" y="106.4">PJ4/PCINT13</text>
<text x="93" y="104.5">PJ5/PCINT14</text>
<text x="93" y="102.6">PJ6/PCINT15</text>
<text x="116.3" y="104.5">XCK1/PD5</text>
<text x="117.2" y="106.4">ICP1/PD4</text>
<text x="118.7" y="102.6">T1/PD6</text>
<text x="126.8" y="103.6">48</text>
<text x="126.8" y="105.4">47</text>
<text x="126.8" y="107.3">46</text>
<text x="93" y="113.8">PJ0/RXD3/PCINT9</text>
<text x="93" y="112">PJ1/TXD3/PCINT10</text>
<text x="93" y="110.1">PJ2/XCK3/PCINT11</text>
<text x="93" y="108.2">PJ3/PCINT12</text>
<text x="110.4" y="112">I2C-SDA/INT1/PD1</text>
<text x="110.7" y="113.8">I2C/SCL/INT0/PD0</text>
<text x="112.4" y="110.1">RXD1/INT2/PD2</text>
<text x="112.4" y="108.2">TXD1/INT3/PD3</text>
<text x="126.8" y="112.9">43</text>
<text x="126.8" y="111">44</text>
<text x="126.8" y="109.2">45</text>
<text x="88.5" y="118.5">18</text>
<text x="88.5" y="116.6">27</text>
<text x="93" y="119.4">PH6/OC2B</text>
<text x="93" y="117.5">PH7/T4</text>
<text x="108.7" y="117.5">CLKO/ICP3/INT7/PE7</text>
<text x="115" y="119.4">T3/INT6/PE6</text>
<text x="126.8" y="116.6">9</text>
<text x="126.8" y="118.5">8</text>
<text x="88.5" y="122.2">16</text>
<text x="88.5" y="120.4">17</text>
<text x="93" y="125">PH3/OC4A</text>
<text x="93" y="123.1">PH4/OC4B</text>
<text x="93" y="121.3">PH5/OC4C</text>
<text x="112.4" y="125">OC3A/AIN1/PE3</text>
<text x="112.6" y="123.1">OC3B/INT4/PE4</text>
<text x="112.6" y="121.3">OC3C/INT5/PE5</text>
<text x="126.8" y="122.2">6</text>
<text x="126.8" y="120.4">7</text>
<text x="126.8" y="125.9">4</text>
<text x="126.8" y="124.1">5</text>
<text x="93" y="130.6">PH0/RXD2</text>
<text x="93" y="128.7">PH1/TXD2</text>
<text x="93" y="126.9">PH2/XCK2</text>
<text x="111.5" y="130.6">RXD0/PCIN6/PE0</text>
<text x="112.4" y="126.9">XCK0/AIN0/PE2</text>
<text x="116.5" y="128.7">TXD0/PE1</text>
<text x="126.8" y="129.7">2</text>
<text x="126.8" y="127.8">3</text>
<text x="70.9" y="136" transform="rotate(-90 70.9 136)">1</text>
<text x="89.5" y="137.1">1</text>
<text x="112.8" y="136.2">ADC6/TDO/PF6</text>
<text x="113.5" y="134.3">ADC7/TDI/PF7</text>
<text x="126.8" y="137.1">92</text>
<text x="126.8" y="135.3">91</text>
<text x="126.8" y="133.4">90</text>
<text x="70.9" y="141.8" transform="rotate(-90 70.9 141.8)">2</text>
<text x="88.5" y="142.7">70</text>
<text x="88.5" y="140.8">28</text>
<text x="88.5" y="139">29</text>
<text x="93" y="143.6">PG2/ALE</text>
<text x="93" y="141.8">PG3/TOSC2</text>
<text x="93" y="139.9">PG4/TOSC1</text>
<text x="93" y="138">PG5/OC0B</text>
<text x="112.8" y="138">ADC5/TMS/PF5</text>
<text x="113" y="139.9">ADC4/TCK/PF4</text>
<text x="116.7" y="143.6">ADC2/PF2</text>
<text x="116.7" y="141.8">ADC3/PF3</text>
<text x="126.8" y="139">93</text>
<text x="126.8" y="142.7">95</text>
<text x="126.8" y="140.8">94</text>
<text x="88.5" y="146.5">51</text>
<text x="88.5" y="144.6">52</text>
<text x="93" y="147.4">PG0/WR*</text>
<text x="93" y="145.5">PG1/RD*</text>
<text x="105.4" y="149.3" transform="rotate(-90 105.4 149.3)">GND</text>
<text x="107.2" y="149.3" transform="rotate(-90 107.2 149.3)">GND</text>
<text x="111" y="149.3" transform="rotate(-90 111 149.3)">GND</text>
<text x="112.8" y="149.3" transform="rotate(-90 112.8 149.3)">GND</text>
<text x="116.7" y="147.4">ADC0/PF0</text>
<text x="116.7" y="145.5">ADC1/PF1</text>
<text x="126.8" y="146.5">97</text>
<text x="126.8" y="144.6">96</text>
<text x="104.4" y="153.7" transform="rotate(-90 104.4 153.7)">11</text>
<text x="106.3" y="153.7" transform="rotate(-90 106.3 153.7)">32</text>
<text x="110" y="153.7" transform="rotate(-90 110 153.7)">62</text>
<text x="111.9" y="153.7" transform="rotate(-90 111.9 153.7)">81</text>
<text x="225" y="191.2">Title</text>
<text x="225" y="196.8">Size</text>
<text x="234.3" y="196.8">Number</text>
<text x="271.6" y="196.8">Revision</text>
<text x="225" y="202.4">Date:</text>
<text x="225.9" y="199.6">A3</text>
<text x="233.4" y="202.4">25-Mar-07</text>
<text x="262.3" y="202.4">Sheet</text>
<text x="267.5" y="202.4">of</text>
<text x="225" y="204.2">File:</text>
<text x="233.4" y="204.2">C:\Documents and Settings\..\Microcontroller and Memory.SCHDOC</text>
<text x="262.3" y="204.2">Drawn By:</text>
</g>
</svg>
